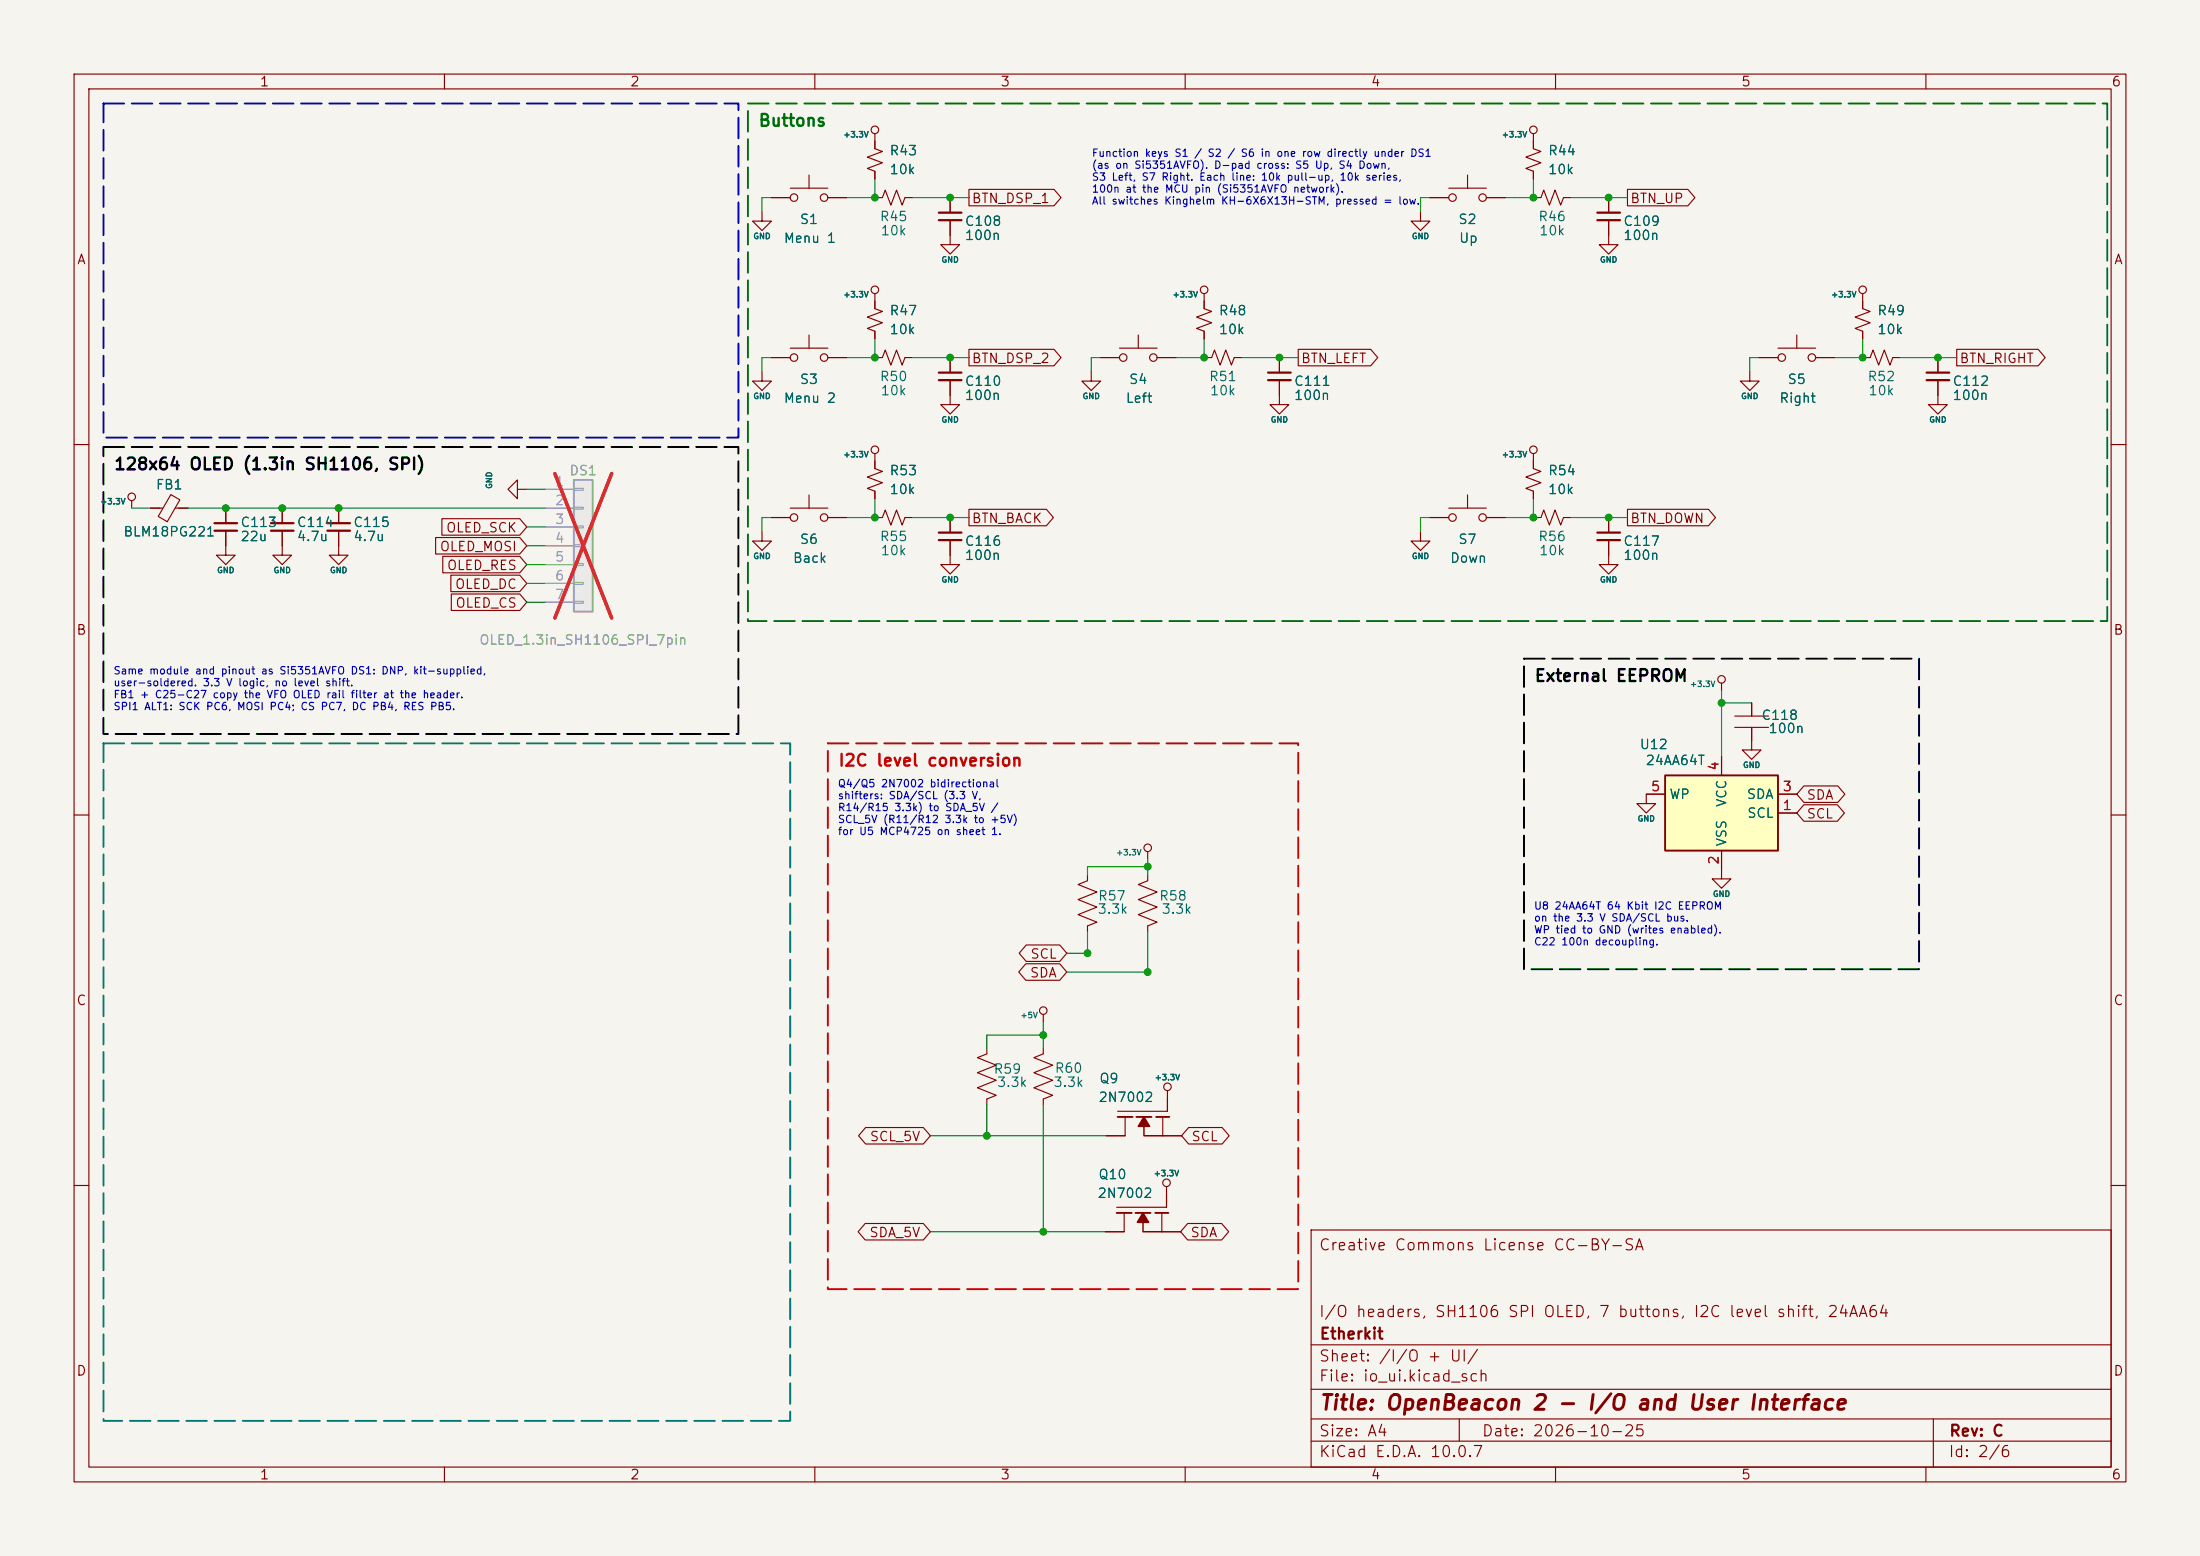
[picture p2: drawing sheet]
<svg xmlns="http://www.w3.org/2000/svg" width="297mm" height="210mm" viewBox="0 0 297 210" stroke-linecap="round" stroke-linejoin="round" font-family="sans-serif">
<path d="M0 0h297v210h-297z" fill="#f5f4ef" stroke="#f5f4ef" stroke-width=".14"/>
<g fill="none" stroke="#840000" stroke-width=".15">
<path d="M10 10h277v190h-277zM12 12h273v186h-273zM60 10v2M110 10v2M160 10v2M210 10v2M260 10v2M147.3 50.2v1.2h1.3l-1.3 1.3-1.3-1.3h1.3M10 60h2M20.3 68.6h1.7M23.1 66.8l1.2 .7-1.7 2.9-1.2-.7zM23.6 68.6h1.8"/>
<path d="M285 60h2M10 110h2M285 110h2M10 160h2M177 166h108v32h-108zM285 160h2M60 198v2M110 198v2M160 198v2M177 194.5h108M177 191.5h108M177 187.5h108"/>
<path d="M177 181.5h108M197 191.5v3M210 198v2M260 198v2M261 191.5v6.5"/>
</g>
<path d="M77.5 64.8h2.5v17.8h-2.5z" fill="#ebeae8"/>
<path d="M77.5 64.8h2.5v17.8h-2.5z" fill="none" stroke="#9c9b98" stroke-width=".25"/>
<g fill="none" stroke="#9c9b98" stroke-width=".15">
<path d="M73.7 66h3.8M73.7 68.6h3.8M73.7 71.1h3.8M73.7 73.7h3.8M73.7 76.2h3.8M73.7 78.7h3.8M77.5 65.9h1.2v.3h-1.2zM77.5 68.5h1.2v.2h-1.2zM77.5 71h1.2v.2h-1.2zM77.5 73.5h1.2v.3h-1.2zM77.5 76.1h1.2v.2h-1.2zM77.5 78.6h1.2v.3h-1.2z"/>
<path d="M73.7 81.3h3.8M77.5 81.2h1.2v.2h-1.2z"/>
</g>
<path d="M74.9 63.9l7.7 19.5M82.6 63.9l-7.7 19.5" fill="none" stroke="#e12e31" stroke-width=".46"/>
<g fill="none" stroke="#840000" stroke-width=".15">
<path d="M118.1 18v2.1l1 .3-2 .8 2 .8-2 .7 1 .4v1M102.9 28.6v1.2h1.2l-1.2 1.3-1.3-1.3h1.3M104.1 26.7h2.6M106.7 25.4h5.1M109.2 23.6v1.8M111.8 26.7h2.5M118.1 26.7h1l.4-1 .8 2 .7-2 .8 2 .4-1h1M102.9 50.2v1.2h1.2l-1.2 1.3-1.3-1.3h1.3M104.1 48.3h2.6M106.7 47h5.1M109.2 45.2v1.8M111.8 48.3h2.5"/>
<path d="M118.1 48.3h1l.4-1.1 .8 2.1 .7-2.1 .8 2.1 .4-1h1M128.3 53.3v1.3h1.2l-1.2 1.3-1.3-1.3h1.3M148.6 48.3h2.5M151.1 47h5.1M153.7 45.2v1.8M156.2 48.3h2.5M251.5 48.3h1l.4-1.1 .7 2.1 .8-2.1 .7 2.1 .4-1h1M261.6 51.3v3.3h1.3l-1.3 1.3-1.3-1.3h1.3M261.6 48.3v2M17.8 67.6v1M30.5 71.6v3.3h1.2l-1.2 1.3-1.3-1.3h1.3M30.5 68.6v2"/>
<path d="M38.1 73.7v1.2h1.3l-1.3 1.3-1.3-1.3h1.3M45.7 73.7v1.2h1.3l-1.3 1.3-1.3-1.3h1.3M69.8 66v-1.2l-1.2 1.2 1.2 1.3v-1.3h1.3M118.1 61.2v2l1 .4-2 .8 2 .8-2 .7 1 .4v1M191.8 71.8v1.2h1.2l-1.2 1.3-1.3-1.3h1.3M193 69.9h2.6M195.6 68.6h5.1M198.1 66.8v1.8M200.7 69.9h2.5M207 69.9h1l.4-1.1 .8 2.1 .7-2.1 .8 2.1 .4-1h1M217.2 72.9v3.3h1.2l-1.2 1.3-1.3-1.3h1.3M217.2 69.9v2"/>
<path d="M232.4 92.2v1M234.2 96.6h4.6M234.2 98.2h4.6M236.5 98.2v3h1.2l-1.2 1.3-1.3-1.3h1.3M236.5 94.9v1.7M222.2 107.2v1.3h1.3l-1.3 1.2-1.2-1.2h1.2M232.4 117.3v1.3h1.3l-1.3 1.3-1.3-1.3h1.3"/>
<circle cx="118.1" cy="17.5" r=".51"/>
<circle cx="107.2" cy="26.7" r=".51"/>
<circle cx="111.3" cy="26.7" r=".51"/>
<circle cx="107.2" cy="48.3" r=".51"/>
<circle cx="111.3" cy="48.3" r=".51"/>
<circle cx="151.6" cy="48.3" r=".51"/>
<circle cx="155.7" cy="48.3" r=".51"/>
<circle cx="17.8" cy="67.1" r=".51"/>
<circle cx="118.1" cy="60.7" r=".51"/>
<circle cx="196.1" cy="69.9" r=".51"/>
<circle cx="200.2" cy="69.9" r=".51"/>
<circle cx="232.4" cy="91.7" r=".51"/>
</g>
<path d="M260.1 50.3h3M260.1 51.3h3M29 70.6h3M29 71.6h3M215.6 71.9h3.1M215.6 72.9h3.1" fill="none" stroke="#840000" stroke-width=".3"/>
<path d="M224.8 104.6h15.2v10.2h-15.2z" fill="#ffffc2"/>
<path d="M224.8 104.6h15.2v10.2h-15.2zM150.9 150.7h2M153.4 150.7h2M156.1 150.7h1.8M150.7 163.7h2.1M153.3 163.7h2M156 163.7h1.7" fill="none" stroke="#840000" stroke-width=".25"/>
<g fill="none" stroke="#840000" stroke-width=".15">
<path d="M118.1 19.1v1M207 18v2.1l1 .3-2 .8 2 .8-2 .7 1 .4v1M104.1 26.7h2.6M111.8 26.7h2.5M118.1 39.6v2.1l1 .3-2 .8 2 .8-2 .7 1 .4v1M118.1 23.1v1M128.3 29.7v3.3h1.2l-1.2 1.3-1.3-1.3h1.3M128.3 26.7v2M130.8 25.6h11.5l.9 1.1-.9 1.1h-11.5zM162.6 39.6v2.1l1 .3-2.1 .8 2.1 .8-2.1 .7 1.1 .4v1M191.8 28.6v1.2h1.2l-1.2 1.3-1.3-1.3h1.3M193 26.7h2.6"/>
<path d="M195.6 25.4h5.1M198.1 23.6v1.8M200.7 26.7h2.5M207 26.7h1l.4-1 .8 2 .7-2 .8 2 .4-1h1M217.2 29.7v3.3h1.2l-1.2 1.3-1.3-1.3h1.3M217.2 26.7v2M219.7 25.6h8.2l.9 1.1-.9 1.1h-8.2zM251.5 39.6v2.1l1 .3-2.1 .8 2.1 .8-2.1 .7 1.1 .4v1M104.1 48.3h2.6M111.8 48.3h2.5M128.3 48.3v2M128.3 51.3v2"/>
<path d="M130.8 47.1h11.5l.9 1.2-.9 1.1h-11.5zM148.6 48.3h2.5M156.2 48.3h2.5M162.6 48.3h1l.4-1.1 .7 2.1 .8-2.1 .7 2.1 .4-1h1M172.7 51.3v3.3h1.3l-1.3 1.3-1.3-1.3h1.3M172.7 48.3v2M175.3 47.1h9.7l1 1.2-1 1.1h-9.7zM236.2 50.2v1.2h1.3l-1.3 1.3-1.3-1.3h1.3M237.5 48.3h2.5M240 47h5.1M242.6 45.2v1.8M245.1 48.3h2.5"/>
<path d="M261.6 48.3v2M261.6 51.3v2M264.2 47.1h11l.9 1.2-.9 1.1h-11zM20.3 68.6h1.3M24.1 68.6h1.3M30.5 68.6v2M30.5 71.6v2.1M38.1 68.6v2M38.1 71.6v2.1M45.7 68.6v2M45.7 71.6v2.1M58.8 72.5h11.4l.9 1.2-.9 1.1h-11.4z"/>
<path d="M59.7 70h10.5l.9 1.1-.9 1.1h-10.5zM59.8 75.1h10.4l.9 1.1-.9 1.1h-10.4zM60.9 77.6h9.3l.9 1.1-.9 1.2h-9.3zM102.9 71.8v1.2h1.2l-1.2 1.3-1.3-1.3h1.3M104.1 69.9h2.6M106.7 68.6h5.1M109.2 66.8v1.8M111.8 69.9h2.5M118.1 69.9h1l.4-1.1 .8 2.1 .7-2.1 .8 2.1 .4-1h1M118.1 62.2v1M118.1 66.3v1M128.3 72.9v3.3h1.2l-1.2 1.3-1.3-1.3h1.3"/>
<path d="M128.3 69.9v2M130.8 68.7h10.5l.9 1.2-.9 1.1h-10.5zM193 69.9h2.6M200.7 69.9h2.5M207 61.2v2l1 .4-2 .8 2 .8-2 .7 1 .4v1M217.2 69.9v2M217.2 72.9v2M219.7 68.7h10.9l1 1.2-1 1.1h-10.9zM60.9 80.2h9.3l.9 1.1-.9 1.1h-9.3zM236.5 94.9v1.7M236.5 98.2v1.7M146.8 118.1v.8l-1.3 .5 2.6 1-2.6 1 2.6 1-2.6 1 2.6 1.1-1.3 .5v.7"/>
<path d="M154.9 118.1v.8l-1.2 .5 2.5 1-2.5 1 2.5 1-2.5 1 2.5 1.1-1.3 .5v.7M154.9 114.9v1.1M222.2 107.2h2.6M232.4 102.1v2.5M232.4 114.8v2.5M240 109.7h2.6M240 107.2h2.6M243.5 106.1h4.6l1 1.1-1 1.1h-4.6l-.9-1.1zM243.5 108.6h4.5l1 1.1-1 1.1h-4.5l-.9-1.1zM138.5 130.1h4.6l.9 1.1-.9 1.1h-4.6l-1-1.1zM138.5 127.5h4.6l.9 1.2-.9 1.1h-4.6l-.9-1.1zM140.8 136.9v1"/>
<path d="M116.9 152.2h7.8l.9 1.1-.9 1.1h-7.8l-1-1.1zM133.2 141.5v.7l-1.2 .5 2.5 1.1-2.5 1 2.5 1-2.5 1 2.5 1-1.3 .5v.8M140.8 141.5v.7l-1.2 .5 2.5 1.1-2.5 1 2.5 1-2.5 1 2.5 1-1.3 .5v.8M151.9 150.7v2.6h-2.5M157 150.7v2.6h2.5M157.6 147.2v2.8h-6.7M160.5 152.2h4.5l.9 1.1-.9 1.1h-4.5l-1-1.1zM116.8 165.1h7.9l.9 1.1-.9 1.2h-7.9l-1-1.2zM151.8 163.7v2.5h-2.6M156.8 163.7v2.5h2.6M157.5 160.1v2.8h-6.8M160.3 165.1h4.6l1 1.1-1 1.2h-4.6l-.9-1.2z"/>
<circle cx="207" cy="17.5" r=".51"/>
<circle cx="118.1" cy="39.1" r=".51"/>
<circle cx="162.6" cy="39.1" r=".51"/>
<circle cx="196.1" cy="26.7" r=".51"/>
<circle cx="200.2" cy="26.7" r=".51"/>
<circle cx="251.5" cy="39.1" r=".51"/>
<circle cx="240.5" cy="48.3" r=".51"/>
<circle cx="244.6" cy="48.3" r=".51"/>
<circle cx="107.2" cy="69.9" r=".51"/>
<circle cx="111.3" cy="69.9" r=".51"/>
<circle cx="207" cy="60.7" r=".51"/>
<circle cx="154.9" cy="114.4" r=".51"/>
<circle cx="140.8" cy="136.4" r=".51"/>
<circle cx="157.5" cy="159.6" r=".51"/>
<circle cx="157.6" cy="146.7" r=".51"/>
</g>
<g fill="none" stroke="#840000" stroke-width=".3">
<path d="M126.7 28.7h3.1M126.7 29.7h3.1M215.6 28.7h3.1M215.6 29.7h3.1M126.7 50.3h3.1M126.7 51.3h3.1M171.2 50.3h3M171.2 51.3h3M36.6 70.6h3M36.6 71.6h3M44.2 70.6h3M44.2 71.6h3"/>
<path d="M126.7 71.9h3.1M126.7 72.9h3.1"/>
</g>
<g fill="#840000" stroke="#840000" stroke-width=".2">
<path d="M154.4 150.7l.8 1.3h-1.5z"/>
<path d="M154.3 163.7l.8 1.3h-1.6z"/>
</g>
<path d="M154.4 152v1.3h2.6M154.3 165v1.2h2.5" fill="none" stroke="#840000" stroke-width=".2"/>
<g fill="none" stroke="#009600" stroke-width=".15">
<path d="M104.1 26.7h-1.2v1.9M118.1 24.1v2.6h-3.8M123.2 26.7h7.6M193 26.7h-1.2v1.9M207 24.1v2.6h-3.8M212.1 26.7h7.6M104.1 48.3h-1.2v1.9M118.1 45.7v2.6h-3.8M123.2 48.3h7.6M148.6 48.3h-1.3v1.9M162.6 45.7v2.6h-3.9M167.6 48.3h7.7"/>
<path d="M237.5 48.3h-1.3v1.9M251.5 45.7v2.6h-3.9M256.5 48.3h7.7M17.8 68.6h2.5M25.4 68.6h48.3M71.1 71.1h2.6M71.1 66h2.6M71.1 78.7h2.6M71.1 73.7h2.6M71.1 76.2h2.6M104.1 69.9h-1.2v1.9M118.1 67.3v2.6h-3.8"/>
<path d="M123.2 69.9h7.6M193 69.9h-1.2v1.9M207 67.3v2.6h-3.8M212.1 69.9h7.6M71.1 81.3h2.6M232.4 93.2v8.9M232.4 94.9h4.1M154.9 117h-8.1v1.1M154.9 116v2.1M140.8 139.7h-7.6v1.8M140.8 137.9v3.6M146.8 125.7v3h-2.8"/>
<path d="M154.9 125.7v5.5h-10.9M125.6 153.3h23.8M133.2 149.1v4.2M140.8 149.1v17.1M125.6 166.2h23.6"/>
</g>
<path d="M14 60.3h85.7v38.8h-85.7zM205.7 88.9h53.4v41.9h-53.4z" fill="none" stroke="#000" stroke-width=".25" stroke-dasharray="2.8 1"/>
<path d="M14 100.3h92.7v91.5h-92.7z" fill="none" stroke="#007878" stroke-width=".25" stroke-dasharray="2.8 1"/>
<path d="M111.8 100.3h63.5v73.7h-63.5z" fill="none" stroke="#c80000" stroke-width=".25" stroke-dasharray="2.8 1"/>
<path d="M101 14h183.5v69.8h-183.5z" fill="none" stroke="#006e00" stroke-width=".25" stroke-dasharray="2.8 1"/>
<path d="M14 14h85.7v45.1h-85.7z" fill="none" stroke="#0000c8" stroke-width=".25" stroke-dasharray="2.8 1"/>
<path d="M73.7 66h3.8M73.7 68.6h3.8M73.7 71.1h3.8M73.7 73.7h3.8M73.7 76.2h3.8M73.7 78.7h3.8M73.7 81.3h3.8" fill="none" stroke="#9c9b98" stroke-width=".15"/>
<path d="M74.9 63.9l7.7 19.5M82.6 63.9l-7.7 19.5" fill="none" stroke="#e12e31" stroke-width=".46"/>
<g fill="#009600" stroke="#009600" stroke-width=".14">
<circle cx="133.2" cy="153.3" r=".46"/>
<circle cx="146.8" cy="128.7" r=".46"/>
<circle cx="140.8" cy="139.7" r=".46"/>
<circle cx="140.8" cy="166.2" r=".46"/>
<circle cx="45.7" cy="68.6" r=".46"/>
<circle cx="38.1" cy="68.6" r=".46"/>
<circle cx="30.5" cy="68.6" r=".46"/>
<circle cx="154.9" cy="131.2" r=".46"/>
<circle cx="232.4" cy="94.9" r=".46"/>
<circle cx="154.9" cy="117" r=".46"/>
<circle cx="261.6" cy="48.3" r=".46"/>
<circle cx="251.5" cy="48.3" r=".46"/>
<circle cx="128.3" cy="26.7" r=".46"/>
<circle cx="118.1" cy="26.7" r=".46"/>
<circle cx="118.1" cy="48.3" r=".46"/>
<circle cx="118.1" cy="69.9" r=".46"/>
<circle cx="128.3" cy="69.9" r=".46"/>
<circle cx="128.3" cy="48.3" r=".46"/>
<circle cx="162.6" cy="48.3" r=".46"/>
<circle cx="172.7" cy="48.3" r=".46"/>
<circle cx="207" cy="69.9" r=".46"/>
<circle cx="217.2" cy="69.9" r=".46"/>
<circle cx="207" cy="26.7" r=".46"/>
<circle cx="217.2" cy="26.7" r=".46"/>
</g>
<text font-size="2" fill="#840000" x="178" y="190.8">Title: OpenBeacon 2 - I/O and User Interface</text>
<text font-size="1.6" fill="#006e00" x="102.3" y="17.5">Buttons</text>
<g font-size="1.6">
<text x="15.3" y="63.8">128x64 OLED (1.3in SH1106, SPI)</text>
<text x="207.1" y="92.4">External EEPROM</text>
</g>
<text font-size="1.6" fill="#c80000" x="113.1" y="103.8">I2C level conversion</text>
<g font-size="1.5" fill="#840000">
<text x="178" y="169.1">Creative Commons License CC-BY-SA</text>
<text x="178" y="178.1">I/O headers, SH1106 SPI OLED, 7 buttons, I2C level shift, 24AA64</text>
<text x="178" y="184.1">Sheet: /I/O + UI/</text>
<text x="178" y="181.1">Etherkit</text>
<text x="178" y="186.8">File: io_ui.kicad_sch</text>
<text x="178" y="197">KiCad E.D.A. 10.0.7</text>
<text x="178" y="194.2">Size: A4</text>
<text x="200" y="194.2">Date: 2026-10-25</text>
<text x="263" y="197">Id: 2/6</text>
<text x="263" y="194.2">Rev: C</text>
</g>
<g font-size="1.3" fill="#840000">
<text x="35" y="12">1</text>
<text x="85" y="12">2</text>
<text x="135" y="12">3</text>
<text x="185" y="12">4</text>
<text x="235" y="12">5</text>
<text x="285" y="12">6</text>
<text x="131.1" y="27.7">BTN_DSP_1</text>
<text x="220" y="27.7">BTN_UP</text>
<text x="10.3" y="36">A</text>
<text x="285.3" y="36">A</text>
<text x="131.1" y="49.3">BTN_DSP_2</text>
<text x="175.6" y="49.3">BTN_LEFT</text>
<text x="264.5" y="49.3">BTN_RIGHT</text>
<text x="131.1" y="70.9">BTN_BACK</text>
<text x="220" y="70.9">BTN_DOWN</text>
<text x="59.3" y="74.7">OLED_MOSI</text>
<text x="60.1" y="72.2">OLED_SCK</text>
<text x="60.2" y="77.3">OLED_RES</text>
<text x="61.3" y="79.8">OLED_DC</text>
<text x="61.4" y="82.3">OLED_CS</text>
<text x="10.2" y="86">B</text>
<text x="285.2" y="86">B</text>
<text x="243.8" y="108.2">SDA</text>
<text x="243.8" y="110.8">SCL</text>
<text x="139" y="129.7">SCL</text>
<text x="10.2" y="136">C</text>
<text x="139" y="132.2">SDA</text>
<text x="285.2" y="136">C</text>
<text x="117.3" y="154.3">SCL_5V</text>
<text x="160.8" y="154.3">SCL</text>
<text x="117.3" y="167.3">SDA_5V</text>
<text x="160.6" y="167.3">SDA</text>
<text x="10.2" y="186">D</text>
<text x="285.2" y="186">D</text>
<text x="35" y="200">1</text>
<text x="85" y="200">2</text>
<text x="135" y="200">3</text>
<text x="185" y="200">4</text>
<text x="235" y="200">5</text>
<text x="285" y="200">6</text>
</g>
<g font-size="1.3" fill="#006464">
<text x="120" y="21.3">R43</text>
<text x="120" y="23.8">10k</text>
<text x="208.9" y="21.3">R44</text>
<text x="208.9" y="23.8">10k</text>
<text x="105.7" y="33.1">Menu 1</text>
<text x="107.9" y="30.6">S1</text>
<text x="118.7" y="30.2">R45</text>
<text x="118.8" y="32.1">10k</text>
<text x="130.2" y="30.8">C108</text>
<text x="130.2" y="32.7">100n</text>
<text x="196.8" y="30.6">S2</text>
<text x="196.9" y="33.1">Up</text>
<text x="207.6" y="30.2">R46</text>
<text x="207.7" y="32.1">10k</text>
<text x="219.1" y="30.8">C109</text>
<text x="219.1" y="32.7">100n</text>
<text x="120" y="42.9">R47</text>
<text x="120" y="45.4">10k</text>
<text x="164.4" y="42.9">R48</text>
<text x="164.4" y="45.4">10k</text>
<text x="253.3" y="42.9">R49</text>
<text x="253.3" y="45.4">10k</text>
<text x="107.9" y="52.1">S3</text>
<text x="118.7" y="51.8">R50</text>
<text x="118.8" y="53.7">10k</text>
<text x="130.2" y="52.4">C110</text>
<text x="152.3" y="52.1">S4</text>
<text x="163.1" y="51.8">R51</text>
<text x="163.2" y="53.7">10k</text>
<text x="174.6" y="52.4">C111</text>
<text x="241.2" y="52.1">S5</text>
<text x="252" y="51.8">R52</text>
<text x="252.1" y="53.7">10k</text>
<text x="263.5" y="52.4">C112</text>
<text x="105.7" y="54.7">Menu 2</text>
<text x="130.2" y="54.3">100n</text>
<text x="151.9" y="54.7">Left</text>
<text x="174.6" y="54.3">100n</text>
<text x="240.1" y="54.7">Right</text>
<text x="263.5" y="54.3">100n</text>
<text x="120" y="64.5">R53</text>
<text x="208.9" y="64.5">R54</text>
<text x="20.9" y="66.4">FB1</text>
<text x="32.4" y="71.4">C113</text>
<text x="40" y="71.4">C114</text>
<text x="47.6" y="71.4">C115</text>
<text x="120" y="67">10k</text>
<text x="208.9" y="67">10k</text>
<text x="16.6" y="72.7">BLM18PG221</text>
<text x="32.4" y="73.4">22u</text>
<text x="40" y="73.4">4.7u</text>
<text x="47.6" y="73.4">4.7u</text>
<text x="107" y="76.3">Back</text>
<text x="107.9" y="73.7">S6</text>
<text x="118.7" y="73.4">R55</text>
<text x="118.8" y="75.3">10k</text>
<text x="130.2" y="74">C116</text>
<text x="130.2" y="75.9">100n</text>
<text x="195.7" y="76.3">Down</text>
<text x="196.8" y="73.7">S7</text>
<text x="207.6" y="73.4">R56</text>
<text x="207.7" y="75.3">10k</text>
<text x="219.1" y="74">C117</text>
<text x="219.1" y="75.9">100n</text>
<text x="221.3" y="101.4">U12</text>
<text x="237.7" y="97.5">C118</text>
<text x="238.7" y="99.3">100n</text>
<text x="222.1" y="103.6">24AA64T</text>
<text x="225.3" y="108.2">WP</text>
<text x="233.4" y="109" transform="rotate(-90 233.4 109)">VCC</text>
<text x="235.7" y="108.2">SDA</text>
<text x="235.8" y="110.7">SCL</text>
<text x="233.4" y="114.3" transform="rotate(-90 233.4 114.3)">VSS</text>
<text x="148.1" y="123.6">3.3k</text>
<text x="148.1" y="121.9">R57</text>
<text x="156.4" y="121.9">R58</text>
<text x="156.7" y="123.6">3.3k</text>
<text x="134" y="145.2">R59</text>
<text x="134.5" y="147">3.3k</text>
<text x="142.1" y="147">3.3k</text>
<text x="142.3" y="145.1">R60</text>
<text x="148.2" y="149">2N7002</text>
<text x="148.3" y="146.5">Q9</text>
<text x="148.1" y="162">2N7002</text>
<text x="148.2" y="159.5">Q10</text>
</g>
<g font-size="1.3" fill="#a5a4a2">
<text x="74.8" y="66">1</text>
<text x="74.8" y="68.5">2</text>
<text x="74.8" y="71">3</text>
<text x="74.8" y="73.6">4</text>
<text x="74.8" y="76.1">5</text>
<text x="74.8" y="78.7">6</text>
<text x="74.8" y="81.2">7</text>
</g>
<g font-size="1.3" fill="#939391">
<text x="76.8" y="64.5">DS1</text>
<text x="64.6" y="87.3">OLED_1.3in_SH1106_SPI_7pin</text>
</g>
<g font-size="1.3" fill="#a90000">
<text x="222.8" y="107.1">5</text>
<text x="232.3" y="104.1" transform="rotate(-90 232.3 104.1)">4</text>
<text x="240.6" y="107.1">3</text>
<text x="240.6" y="109.6">1</text>
<text x="232.3" y="116.8" transform="rotate(-90 232.3 116.8)">2</text>
</g>
<g font-size="1" fill="#0000c2">
<text x="147.3" y="21.4">Function keys S1 / S2 / S6 in one row directly under DS1</text>
<text x="147.3" y="23">(as on Si5351AVFO). D-pad cross: S5 Up, S4 Down,</text>
<text x="147.3" y="24.6">S3 Left, S7 Right. Each line: 10k pull-up, 10k series,</text>
<text x="147.3" y="26.2">100n at the MCU pin (Si5351AVFO network).</text>
<text x="147.3" y="27.9">All switches Kinghelm KH-6X6X13H-STM, pressed = low.</text>
<text x="15.2" y="91.3">Same module and pinout as Si5351AVFO DS1: DNP, kit-supplied,</text>
<text x="15.2" y="92.9">user-soldered. 3.3 V logic, no level shift.</text>
<text x="15.2" y="94.5">FB1 + C25-C27 copy the VFO OLED rail filter at the header.</text>
<text x="15.2" y="96.1">SPI1 ALT1: SCK PC6, MOSI PC4; CS PC7, DC PB4, RES PB5.</text>
<text x="113" y="106.5">Q4/Q5 2N7002 bidirectional</text>
<text x="113" y="108.1">shifters: SDA/SCL (3.3 V,</text>
<text x="113" y="109.7">R14/R15 3.3k) to SDA_5V /</text>
<text x="113" y="111.3">SCL_5V (R11/R12 3.3k to +5V)</text>
<text x="113" y="112.9">for U5 MCP4725 on sheet 1.</text>
<text x="207" y="123">U8 24AA64T 64 Kbit I2C EEPROM</text>
<text x="207" y="124.6">on the 3.3 V SDA/SCL bus.</text>
<text x="207" y="126.2">WP tied to GND (writes enabled).</text>
<text x="207" y="127.8">C22 100n decoupling.</text>
</g>
<g font-size=".8" fill="#006464">
<text x="113.8" y="18.7">+3.3V</text>
<text x="202.7" y="18.7">+3.3V</text>
<text x="101.6" y="32.5">GND</text>
<text x="127" y="35.6">GND</text>
<text x="190.5" y="32.5">GND</text>
<text x="215.9" y="35.6">GND</text>
<text x="113.8" y="40.3">+3.3V</text>
<text x="158.2" y="40.3">+3.3V</text>
<text x="247.1" y="40.3">+3.3V</text>
<text x="101.6" y="54">GND</text>
<text x="127" y="57.2">GND</text>
<text x="146.1" y="54">GND</text>
<text x="171.5" y="57.2">GND</text>
<text x="235" y="54">GND</text>
<text x="260.4" y="57.2">GND</text>
<text x="113.8" y="61.9">+3.3V</text>
<text x="202.7" y="61.9">+3.3V</text>
<text x="13.5" y="68.3">+3.3V</text>
<text x="66.6" y="66" transform="rotate(-90 66.6 66)">GND</text>
<text x="29.2" y="77.5">GND</text>
<text x="36.9" y="77.5">GND</text>
<text x="44.5" y="77.5">GND</text>
<text x="101.6" y="75.6">GND</text>
<text x="190.5" y="75.6">GND</text>
<text x="127" y="78.8">GND</text>
<text x="215.9" y="78.8">GND</text>
<text x="228.1" y="92.9">+3.3V</text>
<text x="235.2" y="103.8">GND</text>
<text x="221" y="111.1">GND</text>
<text x="150.6" y="115.6">+3.3V</text>
<text x="231.2" y="121.2">GND</text>
<text x="137.7" y="137.6">+5V</text>
<text x="155.8" y="146">+3.3V</text>
<text x="155.7" y="158.9">+3.3V</text>
</g>
</svg>
